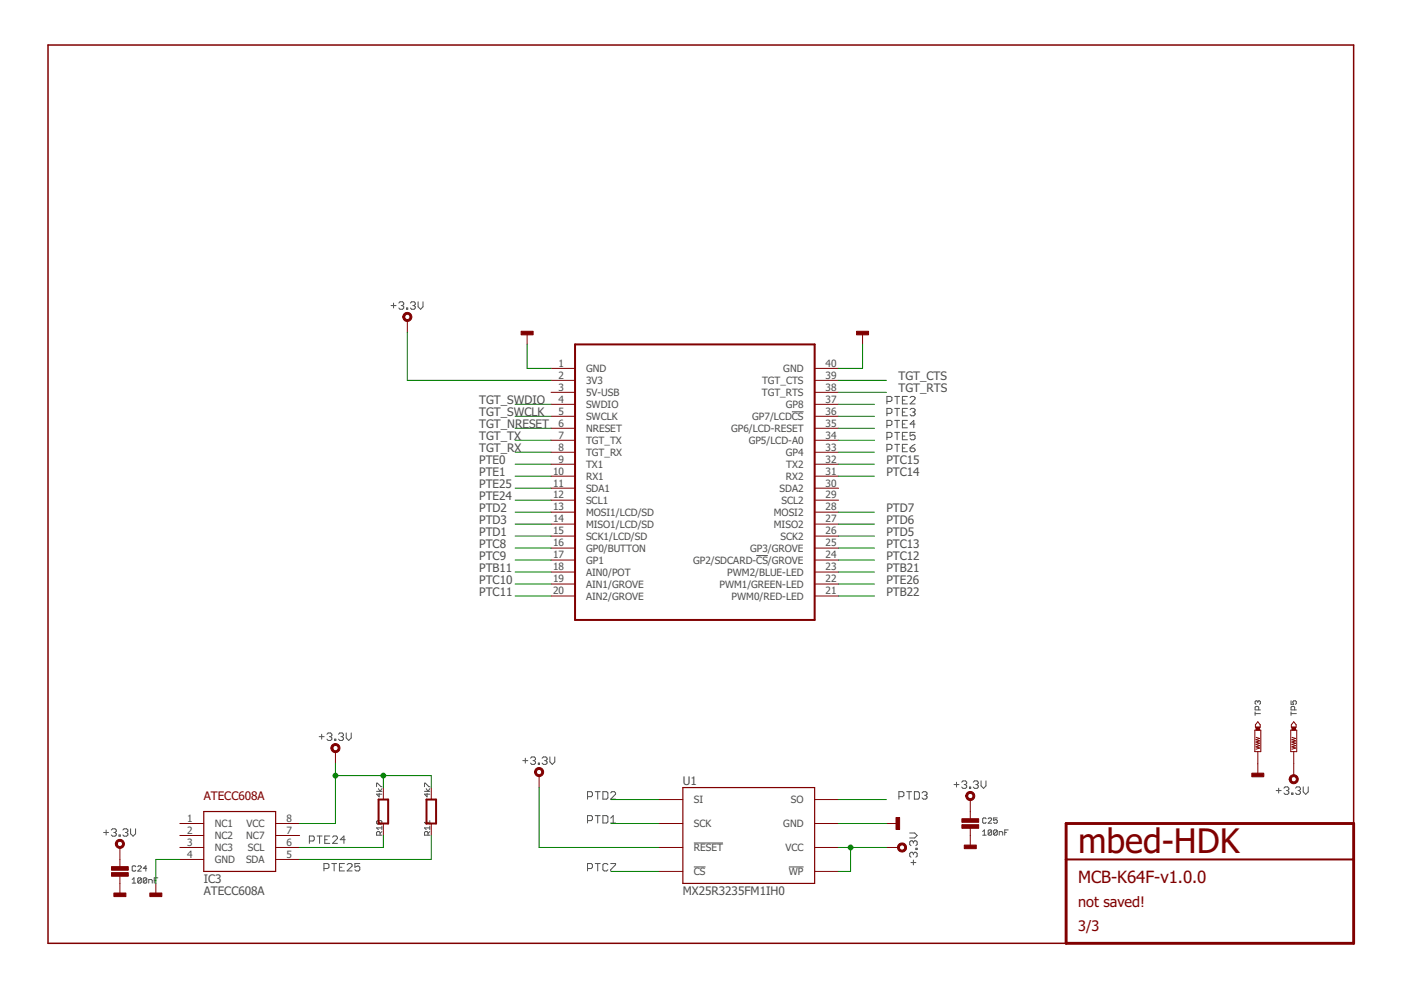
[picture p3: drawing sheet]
<svg xmlns="http://www.w3.org/2000/svg" width="297mm" height="210mm" viewBox="0 0 297 210" stroke-linecap="round" stroke-linejoin="round" font-family="sans-serif">
<g fill="none" stroke="#505050" stroke-width=".21">
<path d="M82.9 64.8h1.1M83.4 64.3v1M84.6 64.3l.2-.3h.5l.3 .3v.2l-.3 .3M85.1 64.8h.2M85.3 64.8l.3 .2v.3l-.3 .3h-.5l-.2-.3M86.2 65.3h.2v.3h-.2zM87 64.3l.3-.3h.5l.3 .3v.2l-.3 .3M87.5 64.8h.3M87.8 64.8l.3 .2v.3l-.3 .3h-.5l-.3-.3M88.6 64v1l.6 .6 .5-.6v-1M167.9 87.3h2.5M188 85.1h.8l.3-.3v-.5l-.3-.2h-.8v1.5"/>
<path d="M188 87.7h.8l.3-.3v-.6l-.3-.2h-.8v1.6M188 90.2h.8l.3-.3v-.5l-.3-.3h-.8v1.6M188 92.7h.8l.3-.2v-.6l-.3-.2h-.8v1.5M188 95.3h.8l.3-.3v-.5l-.3-.3h-.8v1.6M189.7 84.1h1M189.7 86.6h1M189.7 89.1h1M189.7 91.7h1M189.7 94.2h1M190.2 84.1v1.5M190.2 86.6v1.6M190.2 89.1v1.6"/>
<path d="M190.2 91.7v1.5M190.2 94.2v1.6M191.3 84.8h.6M191.3 87.4h.6M191.3 89.9h.6M191.3 92.5h.6M191.3 95h.6M192.4 84.1h-1.1v1.5h1.1M192.4 86.6h-1.1v1.6h1.1M192.4 89.1h-1.1v1.6h1.1M192.4 91.7h-1.1v1.5h1.1M192.4 94.2h-1.1v1.6h1.1"/>
<path d="M193 84.3l.2-.2h.5l.3 .2v.3l-1 1h1M193 86.8l.2-.2h.5l.3 .2v.3l-.3 .3M193 95h.7l.3 .3v.2l-.3 .3h-.5l-.2-.3zM193.5 87.4h.2M193.7 87.4l.3 .3v.2l-.3 .3h-.5l-.2-.3M194 91.7h-1v.8l.5-.3h.2l.3 .3v.5l-.3 .2h-.5l-.2-.2M194 89.9h-1l.7-.8v1.6M194 94.2l-.5 .3-.5 .5M160.3 117.8h2.5M67.7 156.2h1M68.2 155.7v1M69.3 155.7l.3-.3h.5l.3 .3v.2l-.3 .3"/>
<path d="M69.8 156.2h.3M70.1 156.2l.3 .3v.2l-.3 .3h-.5l-.3-.3M71 156.7h.2v.3h-.2zM71.8 155.7l.2-.3h.6l.2 .3v.2l-.2 .3M72.3 156.2h.3M72.6 156.2l.2 .3v.2l-.2 .3h-.6l-.2-.3M73.4 155.4v1.1l.5 .5 .6-.5v-1.1M266.1 151.3h1.1M266.1 150.9v.8M266.7 148.8l-.2-.2-.4 .2v.4l.2 .1M266.7 148.8l.2-.2 .3 .2v.4l-.2 .1M266.7 148.8v.2"/>
<path d="M266.9 150.5v-.6l-.2-.1h-.4l-.2 .1v.6h1.1M273.7 151.3h1.1M273.7 148.6v.7h.6l-.2-.3 .2-.4h.4l.1 .2v.4l-.1 .1M273.7 150.9v.8M274.5 150.5v-.6l-.2-.1h-.4l-.2 .1v.6h1.1M22 176.5h1M22.5 176v1M23.6 176l.3-.3h.5l.3 .3v.3l-.3 .2M24.1 176.5h.3M24.4 176.5l.3 .3v.2l-.3 .3h-.5l-.3-.3M25.2 177h.3v.3h-.3zM26.1 176l.2-.3h.5l.3 .3v.3l-.3 .2"/>
<path d="M26.6 176.5h.2M26.8 176.5l.3 .3v.2l-.3 .3h-.5l-.2-.3M27.7 175.7v1.1l.5 .5 .5-.5v-1.1M65.6 178.3h.8l.2-.3v-.5l-.2-.3h-.8v1.6M67.2 177.2h1.1M67.8 177.2v1.6M68.9 178h.5M69.9 177.2h-1v1.6h1M70.5 177.5l.3-.3h.5l.2 .3v.3l-1 1h1M73.2 178h-1.1l.8-.8v1.6M79.8 167.8h1.2M79.8 166.8v-.7l1.2 .7"/>
<path d="M80 174l-.2 .2v.3l.2 .2h.8M80 174h.8l.2 .2v.3l-.2 .2M80 174l.8 .7M80.2 167.2l.4 .6 .4-.6M80.4 168.2v.8l-.6-.6h1.2M80.6 177.1v-.6l-.2-.2h-.4l-.2 .2v.6h1.2M81 176.3l-.4 .4M81 175.5h-1.2l.4 .4M81 175.2v.7M90 167.8h1.1M90 166.8v-.7l1.1 .7M90.4 167.2l.3 .6 .4-.6"/>
<path d="M90.6 168.2v.8l-.6-.6h1.1M90.7 177.1v-.6l-.1-.2h-.4l-.2 .2v.6h1.1M91.1 175.5h-1.1l.4 .4M91.1 176.3l-.4 .4M91.1 174v.7M91.1 175.2v.7M91.1 174.4h-1.1l.4 .3M110.8 161.3h1.1M111.4 160.8v1M112.5 160.8l.3-.3h.5l.2 .3v.2l-.2 .3M113 161.3h.3M113.3 161.3l.2 .2v.3l-.2 .3h-.5l-.3-.3"/>
<path d="M114.1 161.8h.3v.3h-.3zM114.9 160.8l.3-.3h.5l.3 .3v.2l-.3 .3M115.5 161.3h.2M115.7 161.3l.3 .2v.3l-.3 .3h-.5l-.3-.3M116.6 160.5v1l.5 .6 .5-.6v-1M124.6 174h.7l.3-.3v-.5l-.3-.3h-.7v1.6M124.6 168.9h.7l.3-.3v-.5l-.3-.2h-.7v1.5M126.2 167.9h1.1M126.2 172.9h1.1M126.7 167.9v1.5M126.7 172.9v1.6M127.8 167.9h.8l.3 .2v1.1l-.3 .2h-.8z"/>
<path d="M127.8 172.9h.8l.3 .3v1l-.3 .3h-.8zM129.5 168.1l.2-.2h.6l.2 .2v.3l-1 1h1M129.5 174.5h1M129.5 173.5l.5-.6v1.6M147.1 178.7h6.2M190.6 168.9h.8l.2-.3v-.5l-.2-.2h-.8v1.5M192.2 167.9h1.1M192.7 167.9v1.5M192.9 176.6h1l.6 .5-.6 .6h-1M193.7 178.5v.3M193.7 178.5l-.3-.2h-.3l-.2 .2v.5l.2 .3M193.7 178.5l.2-.2h.3l.3 .2v.5l-.3 .3"/>
<path d="M193.9 167.9h.7l.3 .2v1.1l-.3 .2h-.7zM194.2 179.9h.3v.2h-.3zM195.5 168.1l.3-.2h.5l.3 .2v.3l-.3 .2M196 168.6h.3M196.3 168.6l.3 .3v.3l-.3 .2h-.5l-.3-.2M202.3 166.3h1M202.8 165.8v1.1M203.9 165.8l.3-.2h.5l.3 .2v.3l-.3 .2M204.4 166.3h.3M204.7 166.3l.3 .3v.3l-.3 .3h-.5l-.3-.3M205.5 166.9h.3v.3h-.3zM206.4 165.8l.2-.2h.6l.2 .2v.3l-.2 .2"/>
<path d="M206.9 166.3h.3M207.2 166.3l.2 .3v.3l-.2 .3h-.6l-.2-.3M208 165.6v1l.5 .6 .5-.6v-1M208.3 176.3l.4-.3v1.1M208.3 177.1h.8M209.1 173.6l-.2-.2h-.4l-.2 .2v.7l.2 .2h.4l.2-.2M209.5 173.6l.2-.2h.4l.1 .2-.7 .9h.7M210.2 176.1v.8l-.1 .2h-.4l-.2-.2M210.2 176.1l-.1-.1h-.4l-.2 .1v.8M210.2 176.1l-.7 .8M211.4 176.1v.8l-.2 .2h-.3l-.2-.2M211.4 176.1l-.2-.1h-.3l-.2 .1v.8"/>
<path d="M211.4 173.4h-.7v.6l.4-.2 .3 .2v.3l-.2 .2h-.3l-.2-.2M211.4 176.1l-.7 .8M211.9 177.1v-.8h.5l.2 .2v.6M213 176.5h.4M213.8 176h-.8v1.1M270.6 167.6h1M271.1 167.1v1M272.2 167.1l.3-.3h.5l.3 .3v.3l-.3 .2M272.8 167.6h.2M273 167.6l.3 .3v.2l-.3 .3h-.5l-.3-.3M273.9 168.1h.2v.3h-.2zM274.7 167.1l.2-.3h.6l.2 .3v.3l-.2 .2"/>
<path d="M275.2 167.6h.3M275.5 167.6l.2 .3v.2l-.2 .3h-.6l-.2-.3M276.3 166.8v1.1l.5 .5 .6-.5v-1.1M28 186.5l.4-.4v1.1M28 187.2h.8M28.8 183.8l-.2-.2h-.4l-.2 .2v.7l.2 .2h.4l.2-.2M29.2 183.8l.2-.2h.4l.2 .2-.8 .9h.8M30 186.3v.7l-.2 .2h-.4l-.2-.2M30 186.3l-.2-.2h-.4l-.2 .2v.7M30 186.3l-.8 .7M31.1 186.3v.7l-.2 .2h-.3l-.2-.2M31.1 186.3l-.2-.2h-.3l-.2 .2v.7"/>
<path d="M31.1 186.3l-.7 .7M31.1 184.1h-.7l.5-.5v1.1M31.5 187.2v-.7h.6l.2 .2v.5M32.7 186.7h.4M33.5 186.1h-.8v1.1M68.7 184.1h.8l.2-.2v-.6l-.2-.2h-.8v1.6M70.3 183.1h1.1M70.8 183.1v1.6M72 183.9h.5M73 183.1h-1v1.6h1M73.6 183.3l.3-.2h.5l.3 .2v.3l-1.1 1.1h1.1M76.3 183.1h-1.1v.8l.8-.3 .3 .3v.5l-.3 .3h-.5l-.3-.3"/>
<path d="M124.6 184.1h.7l.3-.2v-.6l-.3-.2h-.7v1.6M126.2 183.1h1.1M126.7 183.1v1.6M128.9 183.3l-.3-.2h-.5l-.3 .2v1.1l.3 .3h.5l.3-.3M129.5 183.1h1v.2l-1 1.1v.3M147.1 183.8h2.5M167.3 183.8h3.1M193.1 182.9h1.1M193.7 181l-.3-.3h-.3l-.2 .3v.5l.2 .3M193.7 181v.2M193.7 182.4v1M193.7 181l.2-.3h.3l.3 .3v.5l-.3 .3"/>
</g>
<path d="M287 174.6v-165.1h-276.8v190.5h215.8" fill="none" stroke="#800000" stroke-width=".32"/>
<path d="M226 174.6h61v25.4h-61z" fill="none" stroke="#800000" stroke-width=".61"/>
<path d="M121.9 73h50.8v58.4h-50.8zM80.3 169.5h2v5.1h-2zM90.4 169.5h2.1v5.1h-2.1zM226 182.2h61" fill="none" stroke="#800000" stroke-width=".42"/>
<g fill="none" stroke="#800000" stroke-width=".21">
<path d="M86.4 68v2.5M111.8 70.5v2.5M116.8 78.1h5.1M172.7 78.1h5.1M182.9 70.5v2.5M116.8 80.6h5.1M116.8 83.2h5.1M116.8 85.7h5.1M116.8 88.3h5.1M116.8 90.8h5.1M116.8 93.3h5.1M116.8 95.9h5.1"/>
<path d="M116.8 98.4h5.1M172.7 80.6h5.1M172.7 83.2h5.1M172.7 85.7h5.1M172.7 88.3h5.1M172.7 90.8h5.1M172.7 93.3h5.1M172.7 95.9h5.1M172.7 98.4h5.1M116.8 101h5.1M116.8 103.5h5.1M116.8 106h5.1"/>
<path d="M116.8 108.6h5.1M116.8 111.1h5.1M116.8 113.7h5.1M116.8 116.2h5.1M116.8 118.7h5.1M172.7 101h5.1M172.7 103.5h5.1M172.7 106h5.1M172.7 108.6h5.1M172.7 111.1h5.1M172.7 113.7h5.1M172.7 116.2h5.1"/>
<path d="M172.7 118.7h5.1M116.8 121.3h5.1M116.8 123.8h5.1M116.8 126.4h5.1M172.7 121.3h5.1M172.7 123.8h5.1M172.7 126.4h5.1M71.1 159.4v2.5M266 154.8h1.3v4.6h-1.3zM266.3 156.3l.8 .3-.8 .2 .8 .3-.8 .2 .8 .3-.8 .2 .8 .3-.8 .2 .8 .3-.8 .3M266.7 153l.5 .7v.5h-1v-.5zM266.7 159.4v5"/>
<path d="M273.7 154.8h1.2v4.6h-1.2zM273.9 156.3l.8 .3-.8 .2 .8 .3-.8 .2 .8 .3-.8 .2 .8 .3-.8 .2 .8 .3-.8 .3M274.3 153l.5 .7v.5h-1v-.5zM274.3 159.4v5M25.4 179.7v4M38.1 174.6h5.1M38.1 179.7h5.1M38.1 177.1h5.1M58.4 174.6h5.1M58.4 179.7h5.1M58.4 177.1h5.1M81.3 167v2.5"/>
<path d="M81.3 174.6v2.5M91.4 167v2.5M91.4 174.6v2.5M114.3 164.4v2.6M139.7 174.6h5.1M139.7 179.7h5.1M139.7 169.5h5.1M172.7 174.6h5.1M172.7 179.7h5.1M172.7 169.5h5.1M187.9 174.6h2.6M187.9 179.7h2.6"/>
<path d="M205.7 169.5v4.1M205.7 175.6v4.1M25.4 185.8v4M33 187.3v2.5M38.1 182.2h5.1M58.4 182.2h5.1M139.7 184.8h5.1M172.7 184.8h5.1"/>
</g>
<g fill="#800000" stroke="#800000" stroke-width=".21">
<path d="M85.6 66.6a.96 .96 0 0 1 1.5 0 .96 .96 0 0 1-.4 1.5 .96 .96 0 0 1-1.3-.9h.4a.56 .56 0 0 1 .8-.5 .56 .56 0 0 1 .1 .9 .56 .56 0 0 1-.9-.2v-.2h-.4z" fill-rule="evenodd"/>
<path d="M273.5 164.6a.97 .97 0 0 1 1.6 .1 .97 .97 0 0 1-.5 1.4 .97 .97 0 0 1-1.3-.9h.4a.56 .56 0 0 1 .8-.5 .56 .56 0 0 1 .2 .9 .56 .56 0 0 1-.9-.2l-.1-.2h-.4z" fill-rule="evenodd"/>
<path d="M70.4 158a.96 .96 0 0 1 1.5 0 .96 .96 0 0 1-.5 1.5 .96 .96 0 0 1-1.2-.9h.4a.56 .56 0 0 1 .7-.5 .56 .56 0 0 1 .2 .9 .56 .56 0 0 1-.9-.2v-.2h-.4z" fill-rule="evenodd"/>
<path d="M24.7 178.3a.97 .97 0 0 1 1.5 .1 .97 .97 0 0 1-.5 1.5 .97 .97 0 0 1-1.3-1h.4a.56 .56 0 0 1 .8-.5 .56 .56 0 0 1 .2 .9 .56 .56 0 0 1-.9-.2l-.1-.2h-.4z" fill-rule="evenodd"/>
<path d="M113.5 163.1a.96 .96 0 0 1 1.6 0 .96 .96 0 0 1-.5 1.5 .96 .96 0 0 1-1.3-.9h.4a.56 .56 0 0 1 .9-.5 .56 .56 0 0 1 .1 .9 .56 .56 0 0 1-.9-.2l-.1-.2h-.4z" fill-rule="evenodd"/>
<path d="M205 168.2a.96 .96 0 0 1 1.5 0 .96 .96 0 0 1-.5 1.5 .96 .96 0 0 1-1.2-.9h.4a.56 .56 0 0 1 .8-.5 .56 .56 0 0 1 .1 .9 .56 .56 0 0 1-.9-.2v-.2h-.4z" fill-rule="evenodd"/>
<path d="M190.5 179.1a.96 .96 0 0 1 1.5 0 .96 .96 0 0 1-.4 1.5 .96 .96 0 0 1-1.3-.9h.4a.56 .56 0 0 1 .8-.5 .56 .56 0 0 1 .1 .9 .56 .56 0 0 1-.9-.2v-.2h-.4z" fill-rule="evenodd"/>
</g>
<g fill="#800000" stroke="#800000" stroke-width=".21">
<path d="M110.5 70.2h2.5v.8h-2.5z"/>
<path d="M181.6 70.2h2.5v.8h-2.5z"/>
<path d="M31.8 189.3h2.5v.8h-2.5z"/>
<path d="M23.6 183.7h3.6v.8h-3.6z"/>
<path d="M23.6 185h3.6v.8h-3.6z"/>
<path d="M24.2 189.3h2.5v.8h-2.5z"/>
<path d="M190 173.3h.7v2.6h-.7z"/>
<path d="M203.9 173.6h3.6v.7h-3.6z"/>
<path d="M203.9 174.9h3.6v.7h-3.6z"/>
<path d="M204.4 179.2h2.6v.7h-2.6z"/>
<path d="M266.3 154.2h.8v.6h-.8z"/>
<path d="M273.9 154.2h.8v.6h-.8z"/>
<path d="M265.4 163.9h2.5v.8h-2.5z"/>
</g>
<path d="M43.2 172.1h15.2v12.7h-15.2zM144.8 167h27.9v20.3h-27.9z" fill="none" stroke="#800000" stroke-width=".25"/>
<g fill="none" stroke="#008000" stroke-width=".21">
<path d="M86.4 70.5v10.1h30.4M111.8 73v5.1h5M182.9 73v5.1h-5.1M109.2 90.8h7.6M109.2 93.3h7.6M109.2 85.7h7.6M109.2 88.3h7.6M109.2 95.9h7.6M109.2 98.4h7.6M177.8 80.6h10.1M177.8 90.8h7.6M177.8 93.3h7.6"/>
<path d="M177.8 85.7h7.6M177.8 88.3h7.6M177.8 95.9h7.6M177.8 83.2h10.1M177.8 98.4h7.6M109.2 101h7.6M109.2 103.5h7.6M109.2 106h7.6M109.2 108.6h7.6M109.2 111.1h7.6M109.2 113.7h7.6M109.2 116.2h7.6"/>
<path d="M109.2 118.7h7.6M177.8 101h7.6M177.8 108.6h7.6M177.8 111.1h7.6M177.8 113.7h7.6M177.8 116.2h7.6M177.8 118.7h7.6M109.2 126.4h7.6M109.2 123.8h7.6M109.2 121.3h7.6M177.8 126.4h7.6M177.8 123.8h7.6"/>
<path d="M177.8 121.3h7.6M71.1 161.9v12.7h-7.6M71.1 164.4h20.3v2.6M81.3 164.4v2.6M81.3 177.1v2.6h-17.8M91.4 177.1v5.1h-27.9M114.3 167v12.7h25.4M129.5 174.6h10.2M129.5 169.5h10.2M177.8 174.6h10.1M177.8 179.7h10.1M177.8 169.5h10.1"/>
<path d="M180.3 179.7v5.1h-2.5M38.1 182.2h-5.1v5.1M129.5 184.8h10.2"/>
</g>
<g fill="#008000" stroke="#008000" stroke-width=".21">
<circle cx="71.1" cy="164.4" r=".51"/>
<circle cx="81.3" cy="164.4" r=".51"/>
<circle cx="180.3" cy="179.7" r=".51"/>
</g>
<text font-size="7.2" fill="#800000" x="228.6" y="181">mbed-HDK</text>
<text font-size="3.6" fill="#800000" x="228.6" y="187.3">MCB-K64F-v1.0.0</text>
<g font-size="3.1" fill="#800000">
<text x="228.6" y="192.4">not saved!</text>
<text x="228.6" y="197.5">3/3</text>
</g>
<g font-size="2.5" fill="#505050">
<text x="190.5" y="80.7">TGT_CTS</text>
<text x="190.5" y="83.2">TGT_RTS</text>
<text x="101.6" y="85.7">TGT_SWDIO</text>
<text x="101.6" y="88.3">TGT_SWCLK</text>
<text x="101.6" y="90.8">TGT_NRESET</text>
<text x="101.6" y="93.3">TGT_TX</text>
<text x="101.6" y="95.9">TGT_RX</text>
<text x="101.6" y="98.4">PTE0</text>
<text x="101.6" y="101">PTE1</text>
<text x="187.9" y="101">PTC14</text>
<text x="187.9" y="98.4">PTC15</text>
<text x="101.6" y="103.5">PTE25</text>
<text x="101.6" y="106">PTE24</text>
<text x="101.6" y="108.6">PTD2</text>
<text x="101.6" y="111.1">PTD3</text>
<text x="101.6" y="113.7">PTD1</text>
<text x="187.9" y="113.7">PTD5</text>
<text x="187.9" y="111.1">PTD6</text>
<text x="187.9" y="108.6">PTD7</text>
<text x="101.6" y="116.2">PTC8</text>
<text x="101.6" y="118.7">PTC9</text>
<text x="187.9" y="118.7">PTC12</text>
<text x="187.9" y="116.2">PTC13</text>
<text x="101.6" y="121.3">PTB11</text>
<text x="101.6" y="123.8">PTC10</text>
<text x="187.9" y="123.8">PTE26</text>
<text x="187.9" y="121.3">PTB21</text>
<text x="101.6" y="126.4">PTC11</text>
<text x="187.9" y="126.4">PTB22</text>
<text x="144.8" y="166.5">U1</text>
<text x="43.2" y="189.8">ATECC608A</text>
<text x="43.2" y="187.3">IC3</text>
<text x="144.8" y="189.8">MX25R3235FM1IH0</text>
</g>
<text font-size="2.5" fill="#800000" x="43.2" y="169.5">ATECC608A</text>
<g font-size="2.1" fill="#505050">
<text x="118.4" y="77.8">1</text>
<text x="175" y="77.8">40</text>
<text x="118.4" y="80.3">2</text>
<text x="118.4" y="82.8">3</text>
<text x="124.3" y="78.9">GND</text>
<text x="124.3" y="81.4">3V3</text>
<text x="124.3" y="84">5V-USB</text>
<text x="161.5" y="84">TGT_RTS</text>
<text x="161.6" y="81.4">TGT_CTS</text>
<text x="166.1" y="78.9">GND</text>
<text x="175" y="82.8">38</text>
<text x="175" y="80.3">39</text>
<text x="118.4" y="85.4">4</text>
<text x="118.4" y="87.9">5</text>
<text x="124.3" y="86.5">SWDIO</text>
<text x="124.3" y="89">SWCLK</text>
<text x="159.5" y="89">GP7/LCDCS</text>
<text x="166.6" y="86.5">GP8</text>
<text x="175" y="87.9">36</text>
<text x="175" y="85.4">37</text>
<text x="118.4" y="90.5">6</text>
<text x="118.4" y="93">7</text>
<text x="118.4" y="95.5">8</text>
<text x="124.3" y="91.6">NRESET</text>
<text x="124.3" y="94.1">TGT_TX</text>
<text x="155" y="91.6">GP6/LCD-RESET</text>
<text x="158.7" y="94.1">GP5/LCD-A0</text>
<text x="175" y="95.5">33</text>
<text x="175" y="93">34</text>
<text x="175" y="90.5">35</text>
<text x="117.3" y="100.6">10</text>
<text x="118.4" y="98.1">9</text>
<text x="124.3" y="96.7">TGT_RX</text>
<text x="124.3" y="99.2">TX1</text>
<text x="124.3" y="101.7">RX1</text>
<text x="166.6" y="96.7">GP4</text>
<text x="166.6" y="101.7">RX2</text>
<text x="166.7" y="99.2">TX2</text>
<text x="175" y="100.6">31</text>
<text x="175" y="98.1">32</text>
<text x="117.3" y="103.2">11</text>
<text x="117.3" y="105.7">12</text>
<text x="124.3" y="104.3">SDA1</text>
<text x="124.3" y="106.8">SCL1</text>
<text x="165.3" y="104.3">SDA2</text>
<text x="165.7" y="106.8">SCL2</text>
<text x="175" y="105.7">29</text>
<text x="175" y="103.2">30</text>
<text x="117.3" y="108.2">13</text>
<text x="117.3" y="110.8">14</text>
<text x="117.3" y="113.3">15</text>
<text x="124.3" y="109.3">MOSI1/LCD/SD</text>
<text x="124.3" y="111.9">MISO1/LCD/SD</text>
<text x="164.1" y="111.9">MISO2</text>
<text x="164.1" y="109.3">MOSI2</text>
<text x="175" y="113.3">26</text>
<text x="175" y="110.8">27</text>
<text x="175" y="108.2">28</text>
<text x="117.3" y="115.8">16</text>
<text x="117.3" y="118.4">17</text>
<text x="124.3" y="114.4">SCK1/LCD/SD</text>
<text x="124.3" y="117">GP0/BUTTON</text>
<text x="124.3" y="119.5">GP1</text>
<text x="146.9" y="119.5">GP2/SDCARD-CS/GROVE</text>
<text x="159.1" y="117">GP3/GROVE</text>
<text x="165.5" y="114.4">SCK2</text>
<text x="175" y="118.4">24</text>
<text x="175" y="115.8">25</text>
<text x="117.3" y="120.9">18</text>
<text x="117.3" y="123.5">19</text>
<text x="124.3" y="122">AIN0/POT</text>
<text x="124.3" y="124.6">AIN1/GROVE</text>
<text x="152.5" y="124.6">PWM1/GREEN-LED</text>
<text x="154.2" y="122">PWM2/BLUE-LED</text>
<text x="175" y="123.5">22</text>
<text x="175" y="120.9">23</text>
<text x="117.3" y="126">20</text>
<text x="124.3" y="127.1">AIN2/GROVE</text>
<text x="155.1" y="127.1">PWM0/RED-LED</text>
<text x="175" y="126">21</text>
<text x="147.1" y="170.3">SI</text>
<text x="167.7" y="170.3">SO</text>
<text x="39.7" y="174.3">1</text>
<text x="39.7" y="176.8">2</text>
<text x="39.7" y="179.3">3</text>
<text x="45.5" y="175.4">NC1</text>
<text x="45.5" y="177.9">NC2</text>
<text x="52.2" y="177.9">NC7</text>
<text x="52.2" y="175.4">VCC</text>
<text x="60.8" y="174.3">8</text>
<text x="60.8" y="179.3">6</text>
<text x="60.8" y="176.8">7</text>
<text x="147.1" y="175.4">SCK</text>
<text x="166.1" y="175.4">GND</text>
<text x="39.7" y="181.9">4</text>
<text x="45.5" y="183">GND</text>
<text x="45.5" y="180.5">NC3</text>
<text x="52.2" y="183">SDA</text>
<text x="52.6" y="180.5">SCL</text>
<text x="60.8" y="181.9">5</text>
<text x="147.1" y="180.5">RESET</text>
<text x="147.1" y="185.5">CS</text>
<text x="166.5" y="180.5">VCC</text>
<text x="167.3" y="185.5">WP</text>
</g>
</svg>
